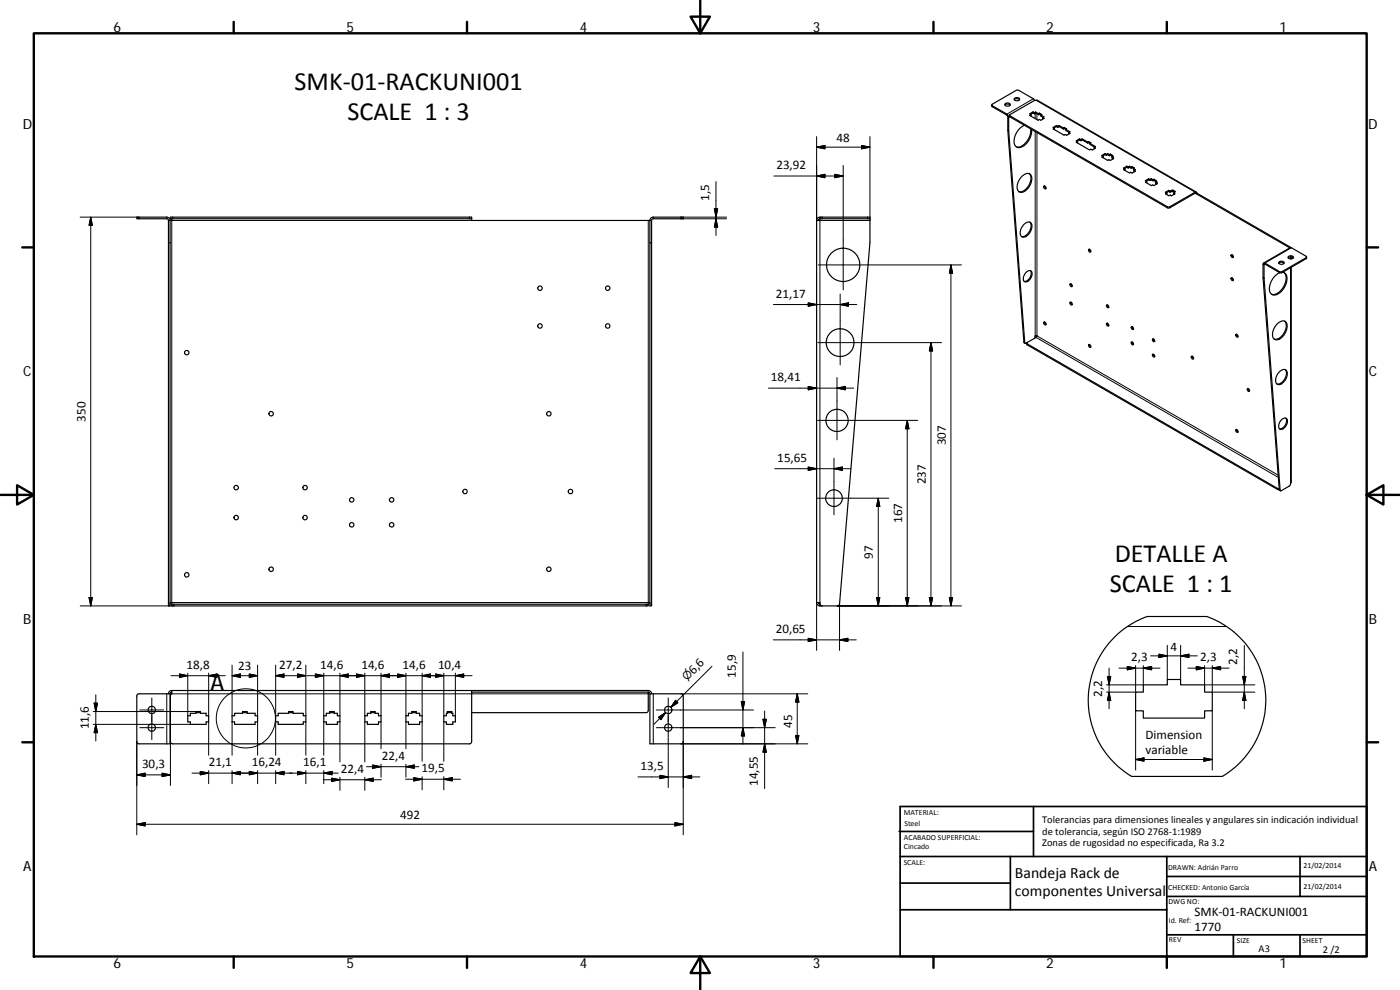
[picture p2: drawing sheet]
<svg xmlns="http://www.w3.org/2000/svg" width="420mm" height="297mm" viewBox="0 0 420 297" stroke-linecap="round" stroke-linejoin="round" font-family="sans-serif">
<g fill="none" stroke="#000" stroke-width=".36">
<path d="M297.6 31.5l.2 .5 4.5 2.6 .2 .4v4.1M301.6 31.5a1.1 1.1 0 0 1 1.5 0M301.7 31.1a.79 .79 0 0 1 .9-.3 .79 .79 0 0 1 .5 .8 .79 .79 0 0 1-.9 .3 .79 .79 0 0 1-.5-.8zM302.7 39.2l-.2-.1 4.8 63.7 .3 .2M302.7 39.2l4.8 63.6 .3 .2 .5-.2M303 34.6l.1 .5 47.3 27.3h.7l7.6-4.4 .2 .1M304.4 29.9a1.1 1.1 0 0 1 1.6 0M304.5 29.5l.1-.1a.75 .75 0 0 1 .8-.1 .75 .75 0 0 1 .5 .7 .77 .77 0 0 1-.9 .3 .77 .77 0 0 1-.5-.8zM307.4 37.6a5.3 5.3 0 0 0-2.9 5.9 1.66 1.66 0 0 0 2.7 .3 5.8 5.8 0 0 0 2.4-5M309.3 38.7a5.2 5.2 0 0 1-3.8 5.5l-.5-.2M309.4 34.4l-.4 .2 2.5 1.5 .4-.3 .4 .3 1-.6-.4-.2M309.4 34.4l-.1 .4"/>
<path d="M310 33.6l-1 .6 .4 .2M310 33.9l-.7 .4M310 33.6v.3M310 33.6l.4 .2M310 33.9l.4 .2M310.4 33.8v.3M310.5 30.1l-.4-.5-4.4-2.5-.4-.1-7.6 4.4 .1 .3 4.7 2.8 .2 .7v4M310.8 33.6l-.4 .2M310.8 33.6l.9 .5M310.8 33.6v.3M310.8 33.9l-.4 .2M310.8 33.9l.9 .5"/>
<path d="M311.7 34.1v.3M312 34l.7 .4-.3 .1M312 34v.3M312 34.3l.4 .2M312 34l-.3 .1M312 34.3l-.3 .1M312.4 34.5v.3l.6 .4M312.4 34.5l.9 .6-.4 .2M312.9 35.3l.1 .4M316.5 38.5l-.4 .2 3.2 1.9 .4-.3 .4 .3 1-.6-.4-.2 .4-.3-1.3-.7M316.5 38.5l-.2 .3M317 37.7l-1 .5 .5 .3"/>
<path d="M317 38l-.7 .4M317 37.7v.3M317 37.7l.4 .2M317 38l.4 .2M317.4 37.9v.3M317.8 38l1.3 .7M317.8 37.7l-.4 .2M317.8 38l-.4 .2M317.8 37.7v.3M317.8 37.7l1.3 .7M319.1 38.4v.3M319.4 38.2l.7 .5-.3 .1"/>
<path d="M319.4 38.2v.4M319.4 38.6l.4 .2M319.4 38.2l-.3 .2M319.4 38.6l-.3 .1M319.8 38.8v.3l1 .6M320.7 39.8l.2 .4M306.7 52.9a1.67 1.67 0 0 1 2.8-.2 4.1 4.1 0 0 1-3.2 5 1.93 1.93 0 0 1-.8-3zM308.9 52.1a3.6 3.6 0 0 1-1.2 4.8l-.9 .5-1 .1M313.3 55.8a.46 .46 0 0 1 .6 .3 .46 .46 0 0 1-.3 .6l-.3-.4zM313.5 55.8l.4 .7M323.4 42.5l-.4 .2 4 2.3 .4-.2 .4 .2 1-.6-.4-.2M323.4 42.5l-.1 .3"/>
<path d="M324 41.7l-1 .5 .4 .3M324 41.7l.4 .2M324 41.7v.3M324 42l-.7 .4M324 42l.4 .2M324.4 41.9v.3M324.8 42l1.6 .9M324.8 41.7l1.6 .9M324.8 41.7l-.4 .2M324.8 42l-.4 .2M324.8 41.7v.3M326.4 42.6v.3"/>
<path d="M326.7 42.5l.7 .4-.3 .1M326.7 42.5v.3M326.7 42.8l.4 .2M326.7 42.5l-.3 .1M326.7 42.8l-.3 .1M327.1 43v.3l1.4 .9M327.1 43l1.7 1-.4 .2M328.4 44.2l.1 .4M331.1 46.9l-.4 .2 1.7 1 .4-.2 .4 .3 1-.6-.4-.3M331.1 46.9l-.2 .4M331.6 46.1l-.9 .6 .4 .2M331.6 46.4l-.7 .4"/>
<path d="M331.6 46.1v.3M331.6 46.1l.5 .2M331.6 46.4l.5 .2M332.1 46.3v.3M332.4 46.1l-.3 .2M332.4 46.1l.6 .3M332.4 46.1v.3M332.4 46.4l.6 .3M332.4 46.4l-.3 .2M333 46.4v.3M333.2 46.2l.8 .5-.3 .1M333.2 46.2v.4"/>
<path d="M333.2 46.6l.5 .2M333.2 46.2l-.2 .2M333.2 46.6l-.2 .1M333.7 46.8l.5 .3-.4 .2M333.7 46.8l.2 .5M333.8 47.3l.2 .4M337.6 50.7l-.4 .2 1.8 1 .4-.2 .4 .2 1-.5-.5-.3M337.6 50.7l-.1 .4M338.2 49.9l-1 .5 .4 .3M338.2 49.9l.4 .2M338.2 49.9v.3M338.2 50.2l-.7 .4"/>
<path d="M338.2 50.2l.4 .2M338.6 50.1v.3M339 49.9l-.4 .2M339 50.2l-.4 .2M339 49.9v.3M339 49.9l.5 .3M339 50.2l.5 .3M339.5 50.2v.3M339.8 50l.7 .4-.3 .2v.3l.3 .2M339.8 50v.3M339.8 50.3l.9 .6-.4 .2M339.8 50l-.3 .2"/>
<path d="M339.8 50.3l-.3 .2M340.3 51.1l.2 .4M344.1 54.5l-.3 .2 1.7 1 .4-.2 .4 .2 1-.6-.4-.2M344.1 54.5l-.1 .3M344.7 53.6l-1 .6 .4 .3M344.7 53.6l.4 .3M344.7 54l-.7 .4M344.7 53.6v.4M344.7 54l.4 .2M345.1 53.9v.3M345.5 53.6l-.4 .3M345.5 53.6l.5 .4"/>
<path d="M345.5 53.6v.4M345.5 54l-.4 .2M345.5 54l.5 .3M346 54v.3M346.3 53.8l.7 .4-.2 .2M346.3 53.8v.3M346.3 54.1l.5 .3M346.3 53.8l-.3 .2M346.3 54.1l-.3 .2M346.8 54.4l.5 .3-.4 .2M346.8 54.4l.2 .4M346.9 54.9l.1 .4"/>
<path d="M350.2 57.9l-.4 .2 1 .6 .4-.2 .4 .2 1-.5-.4-.3M350.2 57.9l-.2 .4M350.7 57.1l-1 .6 .5 .2M350.7 57.1v.3M350.7 57.4l-.7 .4M350.7 57.4l.4 .3M350.7 57.1l.4 .2M351.1 57.3v.4M351.5 57.4l.2 .1M351.5 57.1l-.4 .2M351.5 57.1l.2 .1M351.5 57.1v.3"/>
<path d="M351.5 57.4l-.4 .3M351.7 57.2v.3M352 57l.7 .4-.3 .2M352 57v.3M352 57.3l.4 .3M352 57l-.3 .2M352 57.3l-.3 .2M352.2 57.9l.1 .4M352.4 57.6l.2 .1-.4 .2M352.4 57.6v.2M358.9 58.1l28.1 16.2M359 57.6l-47.7-27.5-.9 .1-7.4 4.2 .1 .4 47.4 27.3 .6-.1 7.7-4.4 .4 .4"/>
<path d="M359.2 58l28.2 16.3M359.2 58l-.3 .1M51 66.1v115.7h-.4v-109h.4M51.1 65.2h90.5v.4h-90.5zM51.6 65.6v.1a.35 .35 0 0 1-.2 .4 .35 .35 0 0 1-.4 0l-.3-.8-.4-.1h-9.2v.4l9.2 .1 .3 .4v6.7M141.6 65.6v.5h53.4M195 66.1v6.7M195 66.1l.4-.8 .4-.1h9.3v.4h-9l-.4 .1-.2 .4v115.7h-.5v-109h.5M245.1 66.1v114.7M245.1 66.1h.4a.41 .41 0 0 0 .5 0 .41 .41 0 0 0 .1-.5l-.5 .5M246.1 65.2h15v.4h-15zM246.1 65.2l-.6 .1-.4 .8"/>
<path d="M261.1 65.6v7.2l-9.1 108.4-.2 .3-.5 .3M307.3 67.4a1.3 1.3 0 0 1 1.2-.8 1.3 1.3 0 0 1 1.2 .8 3.3 3.3 0 0 1-2.8 3.7 2.04 2.04 0 0 1-.1-3.1zM309.1 66.7a3.1 3.1 0 0 1-2.5 4.3M326.7 74.8a.47 .47 0 0 1 .6 .3 .47 .47 0 0 1-.2 .6l-.4-.4zM327 74.8l.4 .7M369.5 76.4a.47 .47 0 0 1 .6 .3 .47 .47 0 0 1-.2 .6l-.4-.3zM369.7 76.4l.5 .7M379.3 78.9l8-4.6 4.8 2.8-.1 .2-7.4 4.3-.6-.1-4.4-2.6h-.3l-.2 .3v4.1M383.8 79a1.05 1.05 0 0 1 1.5 0M383.8 78.6a.78 .78 0 0 1 .9-.3 .78 .78 0 0 1 .6 .8 .78 .78 0 0 1-.9 .3 .78 .78 0 0 1-.6-.8zM386.6 77.4l.1-.1a1.11 1.11 0 0 1 1.5 .1M386.7 77a.91 .91 0 0 1 1.5 .3 .91 .91 0 0 1-1.6-.2z"/>
<path d="M387 74.3l.1 .1M387.5 77.1v.6M392.1 77.1v.5l-7.6 4.3-5.1-2.7v4.3M307.8 81.8a.97 .97 0 0 1 1.1-.7 .97 .97 0 0 1 .8 1 2.13 2.13 0 0 1-2.3 2.4 2.17 2.17 0 0 1 .4-2.7zM309.2 81.2a2.31 2.31 0 0 1-1.8 3.2M313.3 96.6a.47 .47 0 0 1 .6 .3 .47 .47 0 0 1-.3 .6l-.3-.3zM313.5 96.6l.4 .7M321.2 85.2a.47 .47 0 0 1 .5 .2 .47 .47 0 0 1-.2 .6l-.3-.3zM321.2 90.7a.45 .45 0 0 1 .5 .2 .45 .45 0 0 1-.2 .6l-.3-.3zM321.4 85.1l.4 .8M321.4 90.7l.4 .7M332.1 91.6a.44 .44 0 0 1 .6 .2 .44 .44 0 0 1-.2 .6z"/>
<path d="M332.1 97.1a.44 .44 0 0 1 .6 .2 .44 .44 0 0 1-.2 .6zM332.3 91.5l.5 .7M332.3 97l.5 .7M339.6 98a.42 .42 0 0 1 .6 .3 .42 .42 0 0 1-.4 .5zM339.8 98l.4 .7M369.5 83.4a.48 .48 0 0 1 .5 .2 .48 .48 0 0 1-.1 .6l-.4-.3zM369.7 83.3l.1 .5 .4 .3M379.4 83.5l-.3-.2 4.8 63.6M383.3 97.2a1.66 1.66 0 0 1 2.8-.2 4.1 4.1 0 0 1-3.2 5 1.8 1.8 0 0 1-.9-2.7l.6-1.1zM384.9 81.7a1.88 1.88 0 0 1 1.3 2.6 4.8 4.8 0 0 1-4 4.2 2.05 2.05 0 0 1-1.1-3 5.5 5.5 0 0 1 3-3.7M385.3 81.8a3.9 3.9 0 0 1-.6 5 2.96 2.96 0 0 1-3.1 1.5M385.5 96.3a3.9 3.9 0 0 1-1.7 5.2l-.9 .3-.5-.1"/>
<path d="M387.5 80.2v64.5l-.5 1.1-2.7 1.5-4.9-63.8M308.1 103l.2 .5 75.2 43.4h.4M308.3 102.8l-.1 .3 75.2 43.5h.5M310.3 101.6l.3-.3a.35 .35 0 0 1 .1-.5 .35 .35 0 0 1 .5 .1l-.3 .3-2.6 1.6M326.7 103.4a.47 .47 0 0 1 .6 .3 .47 .47 0 0 1-.2 .5l-.4-.3zM327 103.4l.4 .7M339.5 102.7a.45 .45 0 0 1 .6 .2 .45 .45 0 0 1-.2 .6l-.3-.4zM339.8 102.6l.4 .7M345.9 101.7a.45 .45 0 0 1 .6 .3 .45 .45 0 0 1-.2 .5l-.4-.3zM345.9 106.3a.45 .45 0 0 1 .6 .3 .45 .45 0 0 1-.2 .5l-.4-.3zM346.1 101.7l.5 .7M346.1 106.3l.5 .7"/>
<path d="M357.5 107a.43 .43 0 0 1 .6 .2 .43 .43 0 0 1-.2 .5l-.3-.3zM357.8 106.9l.4 .7M370.9 100.3a.46 .46 0 0 1 .6 .3 .46 .46 0 0 1-.2 .6l-.4-.4zM371.1 100.3l.1 .4 .3 .3M374.4 116.6a.47 .47 0 0 1 .5 .3 .47 .47 0 0 1-.2 .6l-.4-.5zM374.6 116.6l.4 .7M383.9 111.6a1.28 1.28 0 0 1 1.2-.8 1.28 1.28 0 0 1 1.2 .8 3.3 3.3 0 0 1-2.7 3.8 2.05 2.05 0 0 1-.1-3.2zM385.7 110.9a3.1 3.1 0 0 1-2.5 4.3M370.9 128.9a.45 .45 0 0 1 .6 .3 .45 .45 0 0 1-.2 .5l-.4-.3zM371.1 128.9l.1 .4 .3 .3M384.5 126.1a.97 .97 0 0 1 1-.7 .97 .97 0 0 1 .9 .9 2.33 2.33 0 0 1-2.2 2.5 1.79 1.79 0 0 1 .3-2.7zM385.9 125.5a2.3 2.3 0 0 1-1.9 3.2"/>
<path d="M383.9 146.9l.4 .4M51 180.8a.37 .37 0 0 1 .5 0 .37 .37 0 0 1 .1 .5M51.6 181.3h143v.5h-143zM195 180.8a.35 .35 0 0 0-.4 .1 .35 .35 0 0 0 0 .4M245.1 180.8h.1a.68 .68 0 0 1 .7 0 .68 .68 0 0 1 .3 .7l.5 .3M245.1 180.8l.2 .6 .5 .4h5.5M245.6 180.8l.5 .5M246.1 181.3h.1M251.7 181.6v.2h-.4M334.5 191.1a26.8 26.8 0 0 1 9.8-6.1h17.9l.5 .2a26.6 26.6 0 0 1 17.1 22.6 26.6 26.6 0 0 1-13 25.2h-27.2a26.6 26.6 0 0 1-5.1-41.9zM41.2 208.4l.5-.2h9.3v15h-9.3l-.6-.4v-14zM51.6 207.2l-.7 .2-.3 .8"/>
<path d="M51.6 207.2v1l-.5 .6v13.7l.2 .5 .5 .2h89.3l.5-.7v-15.3M51.6 207.7l-.6 .5M51.6 207.2h143l.7 .3 .2 .7M56.4 214.8h.7v-.8h1.7v-.5h1.4v.5h1.7v.8h.7v1.8h-.7v.7h-4.8v-.7h-.7zM58.8 213.8h1.4M69.6 214.8h.8v-.8h2.4v-.5h1.4v.5h2.3v.8h.8v1.8h-.8v.7h-6.1v-.7h-.8zM72.8 213.8h1.4M82.7 214.8h.8v-.8h3.1v-.5h1.3v.5h3.1v.8h.8v1.8h-.8v.7h-7.5v-.7h-.8zM86.6 213.8h1.3M97.2 214.8h.7v-.8h1v-.5h1.4v.5h1v.8h.7v1.8h-.7v.7h-3.4v-.7h-.7zM98.9 213.8h1.4M109.5 214.8h.7v-.8h1.1v-.5h1.3v.5h1v.8h.8v1.8h-.8v.7h-3.4v-.7h-.7z"/>
<path d="M111.3 213.8h1.3M121.8 214.8h.8v-.8h1v-.5h1.3v.5h1v.8h.8v1.8h-.8v.7h-3.3v-.7h-.8zM123.6 213.8h1.3M134.2 213.8h1.4M134.2 213.5h1.4v.5h.3v.8h.8v1.8h-.8v.7h-1.9v-.7h-.8v-1.8h.8v-.8h.2zM141.6 207.7h53M194.6 207.7v5.5l-.3 .4-.4 .2h-52.3M194.6 207.7l.4 .2v.3M195 208.2h9.4l.6 .3 .1 14-.4 .6-9.7 .1zM340.8 207.7h2.3v-2.2h7.2v-1.6h4v1.6h7.2v2.2h2.3v5.6h-2.3v2.2h-18.4v-2.2h-2.3z"/>
<circle cx="253" cy="79.5" r="5"/>
<circle cx="162" cy="86.5" r=".67"/>
<circle cx="162.1" cy="97.8" r=".67"/>
<circle cx="182.4" cy="86.5" r=".66"/>
<circle cx="182.4" cy="97.8" r=".67"/>
<circle cx="56" cy="105.8" r=".66"/>
<circle cx="252.1" cy="102.8" r="4.2"/>
<circle cx="81.4" cy="124.1" r=".67"/>
<circle cx="164.7" cy="124.1" r=".66"/>
<circle cx="251.2" cy="126.1" r="3.3"/>
<circle cx="70.9" cy="155.3" r=".66"/>
<circle cx="70.9" cy="146.3" r=".67"/>
<circle cx="91.6" cy="155.3" r=".65"/>
<circle cx="91.6" cy="146.3" r=".66"/>
<circle cx="105.6" cy="150" r=".66"/>
<circle cx="105.6" cy="157.5" r=".67"/>
<circle cx="117.5" cy="150" r=".66"/>
<circle cx="117.5" cy="157.5" r=".67"/>
<circle cx="139.6" cy="147.5" r=".68"/>
<circle cx="171.2" cy="147.5" r=".67"/>
<circle cx="250.3" cy="149.5" r="2.49"/>
<circle cx="56" cy="172.5" r=".66"/>
<circle cx="81.4" cy="170.8" r=".67"/>
<circle cx="164.7" cy="170.8" r=".66"/>
<circle cx="45.5" cy="213" r="1.1"/>
<circle cx="45.5" cy="218.3" r="1.1"/>
<circle cx="200.5" cy="218.3" r="1.1"/>
<circle cx="200.5" cy="213" r="1.1"/>
</g>
<g fill="none" stroke="#000" stroke-width=".3">
<path d="M297.8 31.7v.3M302.5 35h.5M303.1 34.8v.3M310.1 29.6l-7.9 4.6v.3M310.7 34v1.6M310.7 39.5v61.3M310.9 30.1l47.8 27.6M311.2 39.8v61l72.4 41.8M311.2 34.1v1.8M214.9 54.5v16.1M232.3 52.8h20.8M245.1 41v25.1"/>
<path d="M245.1 44.2l2.5-.6v1.1zM245.1 52.8l2.5-.5v1zM245.1 44.2h16M250.5 52.3l2.6 .5-2.6 .5zM253.1 49.6v37.4M258.6 43.6l2.5 .6-2.5 .5zM261.1 41v25.1h-15v114.7M358.7 58l.2 .1M24.1 65.2h17.6v.4M27.2 65.2l.5 2.4h-1zM27.2 65.2v116.6M50 65.2v.4"/>
<path d="M50.6 66.1h.4M51.8 65.2v.4M140.9 65.2v.4M194.6 66.1v114.7h-143v-114.7h90M195 66.1h.5M196.1 65.2v.4M214.4 62.6h1l-.5 2.6zM214.9 65.6l.5 2.5h-1zM218 65.2h-13.6v.4h13.6M245.5 79.5h43.1M246.7 65.2v.4M260.4 65.2v.4"/>
<path d="M285.4 79.5v102.3M285.4 79.5l.5 2.5h-1zM350.4 62v.4M351.1 62v.4M387 74.3v.1M387.3 77v.7M387.6 74.3l-8 4.6v.3l-.2 .2-.3-.2M392 77.3v.3M232.1 91.4h25M242.6 90.9l2.5 .5-2.5 .5zM252.1 88.2v21.3M252.1 91.4l2.5-.5v1z"/>
<path d="M384 81.5v.3M384.7 81.5v.3M387.3 80.3v64.7M230.6 116.5h25.6M242.6 116l2.5 .5-2.5 .5zM245.5 102.8h37.1M251.2 113.3v18.7M251.2 116.5l2.5-.5v1zM279.4 102.8v79M279.4 102.8l.5 2.5h-1zM307.3 102.7l.2 .1M308.3 103.2v.3"/>
<path d="M310.9 101.2l72.7 42M245.4 126.1h30.1M250.3 137.5v17M272.3 126.1v55.7M272.3 126.1l.5 2.6h-1zM232.5 140.6h22.8M242.6 140.1l2.5 .5-2.5 .5zM250.3 140.6l2.5-.5v1zM263.6 149.5v32.3M263.6 149.5l.4 2.5h-.9zM266.8 149.5h-21.5M383.4 146.6v.3"/>
<path d="M383.9 146.9l.3 .2M26.7 179.3h1l-.5 2.5zM263.1 179.3h.9l-.4 2.5zM271.8 179.3h1l-.5 2.5zM278.9 179.3h1l-.5 2.5zM284.9 179.3h1l-.5 2.5zM50.6 181.2h.4M52.2 181.3v.5h-28.1M69.6 199.6v15.2M77.3 199.6v15.2M82.7 199.6v15.2M91.8 199.6v15.2"/>
<path d="M193.9 181.3v.5M195 181.2h.5M213.7 199.9l-12.4 12.3 1.8-1.7M223 195.6v27.7M232.1 192h24.9M242.6 191.5l2.5 .5-2.5 .5zM245.1 180.8v14.4M246.1 181.3v.5M251.3 181.8h37.3M252 181.2v14M252 192l2.5-.5v1zM338.3 200l2.5 .5-2.5 .5z"/>
<path d="M338.4 188h29.7M340.8 199.7v8h-8.7M343.1 199.7v5.8h-11M345.3 196.8h14M347.8 196.3l2.5 .5-2.5 .5zM350.3 193.6v10.3M354.3 193.6v10.3M354.3 196.8l2.5-.5v1zM359 200l2.5 .5-2.5 .5zM361.5 199.7v5.8h15.1M363.8 199.7v8h12.8M373.4 193.7v19"/>
<path d="M28 217.3h17.5M28 213.5h17.5M28.2 211h1.1l-.5 2.5zM28.8 208.5v13.8M28.8 217.3l.5 2.5h-1.1zM41.9 218.3h7.3M41.9 213h7.3M45.6 209.4v12.5M45.6 217.3h11.5M45.6 213.5h13.2M50 208.2v15M51.3 202.7h16.3"/>
<path d="M51.6 208.2h143M53.9 202.2l2.5 .5-2.5 .5zM56.4 202v12.8M62.6 202v12.8M62.6 216.6v10M62.6 202.7l2.5-.5v1zM69.6 216.6v10M69.6 202.7l2.5-.5v1zM69.6 202.7h7.7M74.8 202.2l2.5 .5-2.5 .5zM77.3 216.6v10M82.7 216.6v10"/>
<path d="M82.7 202.7l2.5-.5v1zM82.7 202.7h9.1M89.3 202.2l2.5 .5-2.5 .5zM91.8 216.6v10M92.2 202.7h49.5M94.6 202.2l2.6 .5-2.6 .5zM97.2 216.6v10M97.2 202v12.8M102 202v12.8M102 216.6v12M102 202.7l2.5-.5v1zM107 202.2l2.5 .5-2.5 .5z"/>
<path d="M109.5 202v12.8M109.5 216.6v12M114.4 202v12.8M114.4 216.6v8.1M114.4 202.7l2.4-.5v1zM119.3 202.2l2.5 .5-2.5 .5zM121.8 216.6v8.1M121.8 202v12.8M126.7 202v12.8M126.7 216.6v11.8M126.7 202.7l2.5-.5v1zM130.7 202.2l2.5 .5-2.5 .5z"/>
<path d="M133.2 202v12.8M133.2 216.6v11.8M136.7 202v12.8M136.7 202.7l2.5-.5v1zM196.1 208.2v15M196.9 218.3h35.8M196.9 213h29.2M197.6 215.2l2.2-1.4-1.4 2.1zM199.8 213.8l-3.6 3.5M200.5 209.4v26.9M202.7 210.1l.7 .7-2.1 1.4zM204.4 208.2h38"/>
<path d="M222.5 210.5h1l-.5 2.5zM223 218.3l.5 2.5h-1zM229 215.8h1l-.5 2.5zM229.5 213.3v23.3M239.3 208.2v15M239.3 208.2l.5 2.5h-1.1zM332.3 203h1l-.4 2.5zM332.9 200.5v12.2M332.9 207.7l.4 2.5h-1zM335.8 200.5h12.3M340.8 213.3v17.8M343.1 200.5l2.5-.5v1z"/>
<path d="M356.5 200.5h12.3M363.8 200.5l2.5-.5v1zM363.8 213.3v17.8M372.9 203h1l-.5 2.5zM373.4 207.7l.5 2.5h-1zM41.1 232.5l2.4-.5v1zM41.1 222.5v28M41.1 232.5h10M48.7 232l2.4 .5-2.4 .5zM51.1 222.5v13.2M57.6 232h43.9M60.1 231.5l2.5 .5-2.5 .5z"/>
<path d="M62.6 231.2v3.9M69.6 231.2v3.9M69.6 232l2.5-.5v1zM74.8 231.5l2.5 .5-2.5 .5zM77.3 231.2v3.9M82.7 231.2v3.9M82.7 232l2.5-.5v1zM89.3 231.5l2.5 .5-2.5 .5zM91.8 231.2v3.9M97 234h17.5M97.2 231.2v3.9M97.2 232l2.5-.5v1z"/>
<path d="M99.5 233.5l2.5 .5-2.5 .5zM102 233.2v3.9M109.5 233.2v3.9M109.5 234l2.5-.5v1zM110 230h15.7M111.9 229.5l2.5 .5-2.5 .5zM114.4 229.3v3.9M121.7 233.8h16.5M121.8 229.3v3.9M121.8 230l2.5-.5v1zM124.2 233.3l2.5 .5-2.5 .5zM126.7 233v4"/>
<path d="M133.2 233.8l2.5-.5v1zM133.2 233v4M191.5 233.1h18.5M198.1 232.6l2.4 .5-2.4 .5zM205.1 222.5v28M205.1 233.1l2.5-.5v1zM229.5 223.2l.5 2.5h-1zM238.7 220.7h1.1l-.5 2.5zM242.4 223.2h-38M340.8 227.9h23M340.8 227.9l2.5-.5v1zM361.3 227.4l2.5 .5-2.5 .5z"/>
<path d="M41.1 247.3l2.4-.5v1zM41.1 247.3h164M202.6 246.8l2.5 .5-2.5 .5z"/>
<circle cx="73.8" cy="215.5" r="8.9"/>
</g>
<g fill="none" stroke="#000" stroke-width=".71">
<path d="M10.1 10h400.1v277h-400.1zM70.1 6.6v3.4M140.2 6.6v3.4M207.3 5h5.8l-2.9 5zM210.2 0v10M280.2 6.6v3.4M350.2 6.6v3.4M6.7 74.2h3.4M410.2 74.2h3.4M.2 148.5h9.9M5.1 145.6l5 2.9-5 2.9zM410.2 148.5l5-2.9v5.8z"/>
<path d="M410.2 148.5h9.9M6.7 222.7h3.4M410.2 222.7h3.4M70.1 287v3.4M140.2 287v3.4M210.2 287l2.9 5h-5.8zM210.2 287v10M280.2 287v3.4M350.2 287v3.4"/>
</g>
<g fill="none" stroke="#000" stroke-width=".51">
<path d="M269.8 249.5h40.4M270.1 257h140.1M270.1 242h140.1v45h-140.1zM303.2 257v16M310.2 242v15M350.2 257v30M390.2 257v12M270.1 273h80.1M270.1 265h33.1M350.2 269h60M350.2 263h60M350.2 280.5h60"/>
<path d="M370.2 280.5v6.5M390.2 280.5v6.5"/>
</g>
<g fill="#000" stroke="#000" stroke-width=".3">
<path d="M245.1 44.2l2.5-.6v1.1zM245.1 52.8l2.5-.5v1zM250.5 52.3l2.6 .5-2.6 .5zM258.6 43.6l2.5 .6-2.5 .5zM27.2 65.2l.5 2.4h-1zM214.4 62.6h1l-.5 2.6zM214.9 65.6l.5 2.5h-1zM242.6 90.9l2.5 .5-2.5 .5zM252.1 91.4l2.5-.5v1zM285.4 79.5l.5 2.5h-1zM242.6 116l2.5 .5-2.5 .5zM251.2 116.5l2.5-.5v1z"/>
<path d="M279.4 102.8l.5 2.5h-1zM272.3 126.1l.5 2.6h-1zM242.6 140.1l2.5 .5-2.5 .5zM250.3 140.6l2.5-.5v1zM263.6 149.5l.4 2.5h-.9zM26.7 179.3h1l-.5 2.5zM263.1 179.3h.9l-.4 2.5zM271.8 179.3h1l-.5 2.5zM278.9 179.3h1l-.5 2.5zM284.9 179.3h1l-.5 2.5zM242.6 191.5l2.5 .5-2.5 .5zM252 192l2.5-.5v1z"/>
<path d="M343.1 200.5l2.5-.5v1zM347.8 196.3l2.5 .5-2.5 .5zM354.3 196.8l2.5-.5v1zM363.8 200.5l2.5-.5v1zM28.2 211h1.1l-.5 2.5zM28.8 217.3l.5 2.5h-1.1zM53.9 202.2l2.5 .5-2.5 .5zM62.6 202.7l2.5-.5v1zM69.6 202.7l2.5-.5v1zM74.8 202.2l2.5 .5-2.5 .5zM82.7 202.7l2.5-.5v1zM89.3 202.2l2.5 .5-2.5 .5z"/>
<path d="M94.6 202.2l2.6 .5-2.6 .5zM102 202.7l2.5-.5v1zM107 202.2l2.5 .5-2.5 .5zM114.4 202.7l2.4-.5v1zM119.3 202.2l2.5 .5-2.5 .5zM126.7 202.7l2.5-.5v1zM130.7 202.2l2.5 .5-2.5 .5zM136.7 202.7l2.5-.5v1zM197.6 215.2l2.2-1.4-1.4 2.1zM202.7 210.1l.7 .7-2.1 1.4zM222.5 210.5h1l-.5 2.5zM229 215.8h1l-.5 2.5z"/>
<path d="M239.3 208.2l.5 2.5h-1.1zM332.3 203h1l-.4 2.5zM332.9 207.7l.4 2.5h-1zM338.3 200l2.5 .5-2.5 .5zM359 200l2.5 .5-2.5 .5zM372.9 203h1l-.5 2.5zM373.4 207.7l.5 2.5h-1zM41.1 232.5l2.4-.5v1zM48.7 232l2.4 .5-2.4 .5zM60.1 231.5l2.5 .5-2.5 .5zM69.6 232l2.5-.5v1zM74.8 231.5l2.5 .5-2.5 .5z"/>
<path d="M82.7 232l2.5-.5v1zM89.3 231.5l2.5 .5-2.5 .5zM99.5 233.5l2.5 .5-2.5 .5zM97.2 232l2.5-.5v1zM111.9 229.5l2.5 .5-2.5 .5zM109.5 234l2.5-.5v1zM124.2 233.3l2.5 .5-2.5 .5zM121.8 230l2.5-.5v1zM133.2 233.8l2.5-.5v1zM198.1 232.6l2.4 .5-2.4 .5zM205.1 233.1l2.5-.5v1zM223 218.3l.5 2.5h-1z"/>
<path d="M229.5 223.2l.5 2.5h-1zM238.7 220.7h1.1l-.5 2.5zM340.8 227.9l2.5-.5v1zM361.3 227.4l2.5 .5-2.5 .5zM41.1 247.3l2.4-.5v1zM202.6 246.8l2.5 .5-2.5 .5z"/>
</g>
<g font-size="7.9">
<text x="88.4" y="26.9">SMK‐01‐RACKUNI001</text>
<text x="104.3" y="35.9">SCALE 1 : 3</text>
<text x="334.5" y="168.5">DETALLE A</text>
<text x="333.1" y="177.5">SCALE 1 : 1</text>
</g>
<text font-size="7.2" x="63" y="207.2">A</text>
<g font-size="4.7">
<text x="304.6" y="263.5">Bandeja Rack de</text>
<text x="304.6" y="268.9">componentes Universal</text>
</g>
<g font-size="4.2">
<text x="34" y="9.6">6</text>
<text x="104" y="9.6">5</text>
<text x="174" y="9.6">4</text>
<text x="244" y="9.6">3</text>
<text x="314" y="9.6">2</text>
<text x="384" y="9.6">1</text>
<text x="6.8" y="38.7">D</text>
<text x="410.6" y="38.7">D</text>
<text x="7" y="112.9">C</text>
<text x="410.8" y="112.9">C</text>
<text x="7" y="187.1">B</text>
<text x="410.8" y="187.1">B</text>
<text x="7" y="261.3">A</text>
<text x="410.8" y="261.3">A</text>
<text x="34" y="290.4">6</text>
<text x="104" y="290.4">5</text>
<text x="174" y="290.4">4</text>
<text x="244" y="290.4">3</text>
<text x="314" y="290.4">2</text>
<text x="384" y="290.4">1</text>
</g>
<g font-size="3.9">
<text x="251.1" y="42.6">48</text>
<text x="233" y="50.8">23,92</text>
<text x="212.8" y="60.2" transform="rotate(-90 212.8 60.2)">1,5</text>
<text x="232.8" y="89.3">21,17</text>
<text x="231.4" y="114.4">18,41</text>
<text x="25.7" y="126.5" transform="rotate(-90 25.7 126.5)">350</text>
<text x="283.8" y="133.6" transform="rotate(-90 283.8 133.6)">307</text>
<text x="233.3" y="138.6">15,65</text>
<text x="277.8" y="145.3" transform="rotate(-90 277.8 145.3)">237</text>
<text x="270.7" y="156.9" transform="rotate(-90 270.7 156.9)">167</text>
<text x="262" y="167.6" transform="rotate(-90 262 167.6)">97</text>
<text x="232.8" y="189.9">20,65</text>
<text x="351.3" y="195.2">4</text>
<text x="56" y="200.7">18,8</text>
<text x="71.5" y="201.2">23</text>
<text x="83.8" y="200.7">27,2</text>
<text x="96.1" y="200.7">14,6</text>
<text x="108.4" y="200.7">14,6</text>
<text x="120.8" y="200.7">14,6</text>
<text x="131.5" y="200.7">10,4</text>
<text x="208.1" y="202.5" transform="rotate(-45 208.1 202.5)">6,6</text>
<text x="220.9" y="203.3" transform="rotate(-90 220.9 203.3)">15,9</text>
<text x="339.5" y="198.4">2,3</text>
<text x="360.2" y="198.4">2,3</text>
<text x="371.3" y="199.4" transform="rotate(-90 371.3 199.4)">2,2</text>
<text x="330.8" y="209" transform="rotate(-90 330.8 209)">2,2</text>
<text x="26.7" y="218.9" transform="rotate(-90 26.7 218.9)">11,6</text>
<text x="237.7" y="218.3" transform="rotate(-90 237.7 218.3)">45</text>
<text x="343.8" y="221.8">Dimension</text>
<text x="114.6" y="227.9">22,4</text>
<text x="343.8" y="226.3">variable</text>
<text x="42.6" y="230.4">30,3</text>
<text x="62.6" y="229.9">21,1</text>
<text x="75.6" y="229.9">16,24</text>
<text x="91" y="229.9">16,1</text>
<text x="102.3" y="231.9">22,4</text>
<text x="126.5" y="231.7">19,5</text>
<text x="192.2" y="231">13,5</text>
<text x="227.4" y="235.8" transform="rotate(-90 227.4 235.8)">14,55</text>
<text x="120.1" y="245.7">492</text>
<text x="358.5" y="274.9">SMK‐01‐RACKUNI001</text>
<text x="358.5" y="279.4">1770</text>
</g>
<text font-size="3.3" x="206.1" y="204.4" transform="rotate(-45 206.1 204.4)">⌀</text>
<g font-size="3.1">
<text x="312.8" y="246.8">Tolerancias para dimensiones lineales y angulares sin indicación individual</text>
<text x="312.8" y="250.4">de tolerancia, según ISO 2768‐1:1989</text>
<text x="312.8" y="254">Zonas de rugosidad no especificada, Ra 3.2</text>
<text x="377.7" y="285.6">A3</text>
<text x="397" y="285.9">2 /2</text>
</g>
<g font-size="2.4">
<text x="271.2" y="244.4">MATERIAL:</text>
<text x="271.3" y="251.9">ACABADO SUPERFICIAL:</text>
<text x="271.4" y="247.9">Steel</text>
<text x="271.3" y="254.6">Cincado</text>
<text x="271.2" y="259.7">SCALE:</text>
<text x="350.6" y="260.9">DRAWN: Adrián Parro</text>
<text x="391.2" y="260.6">21/02/2014</text>
<text x="350.6" y="267">CHECKED: Antonio García</text>
<text x="391.2" y="266.6">21/02/2014</text>
<text x="350.7" y="271.4">DWG NO:</text>
<text x="350.8" y="276.8">Id. Ref:</text>
<text x="350.8" y="282.8">REV</text>
<text x="371.2" y="282.9">SIZE</text>
<text x="390.9" y="282.9">SHEET</text>
</g>
</svg>
